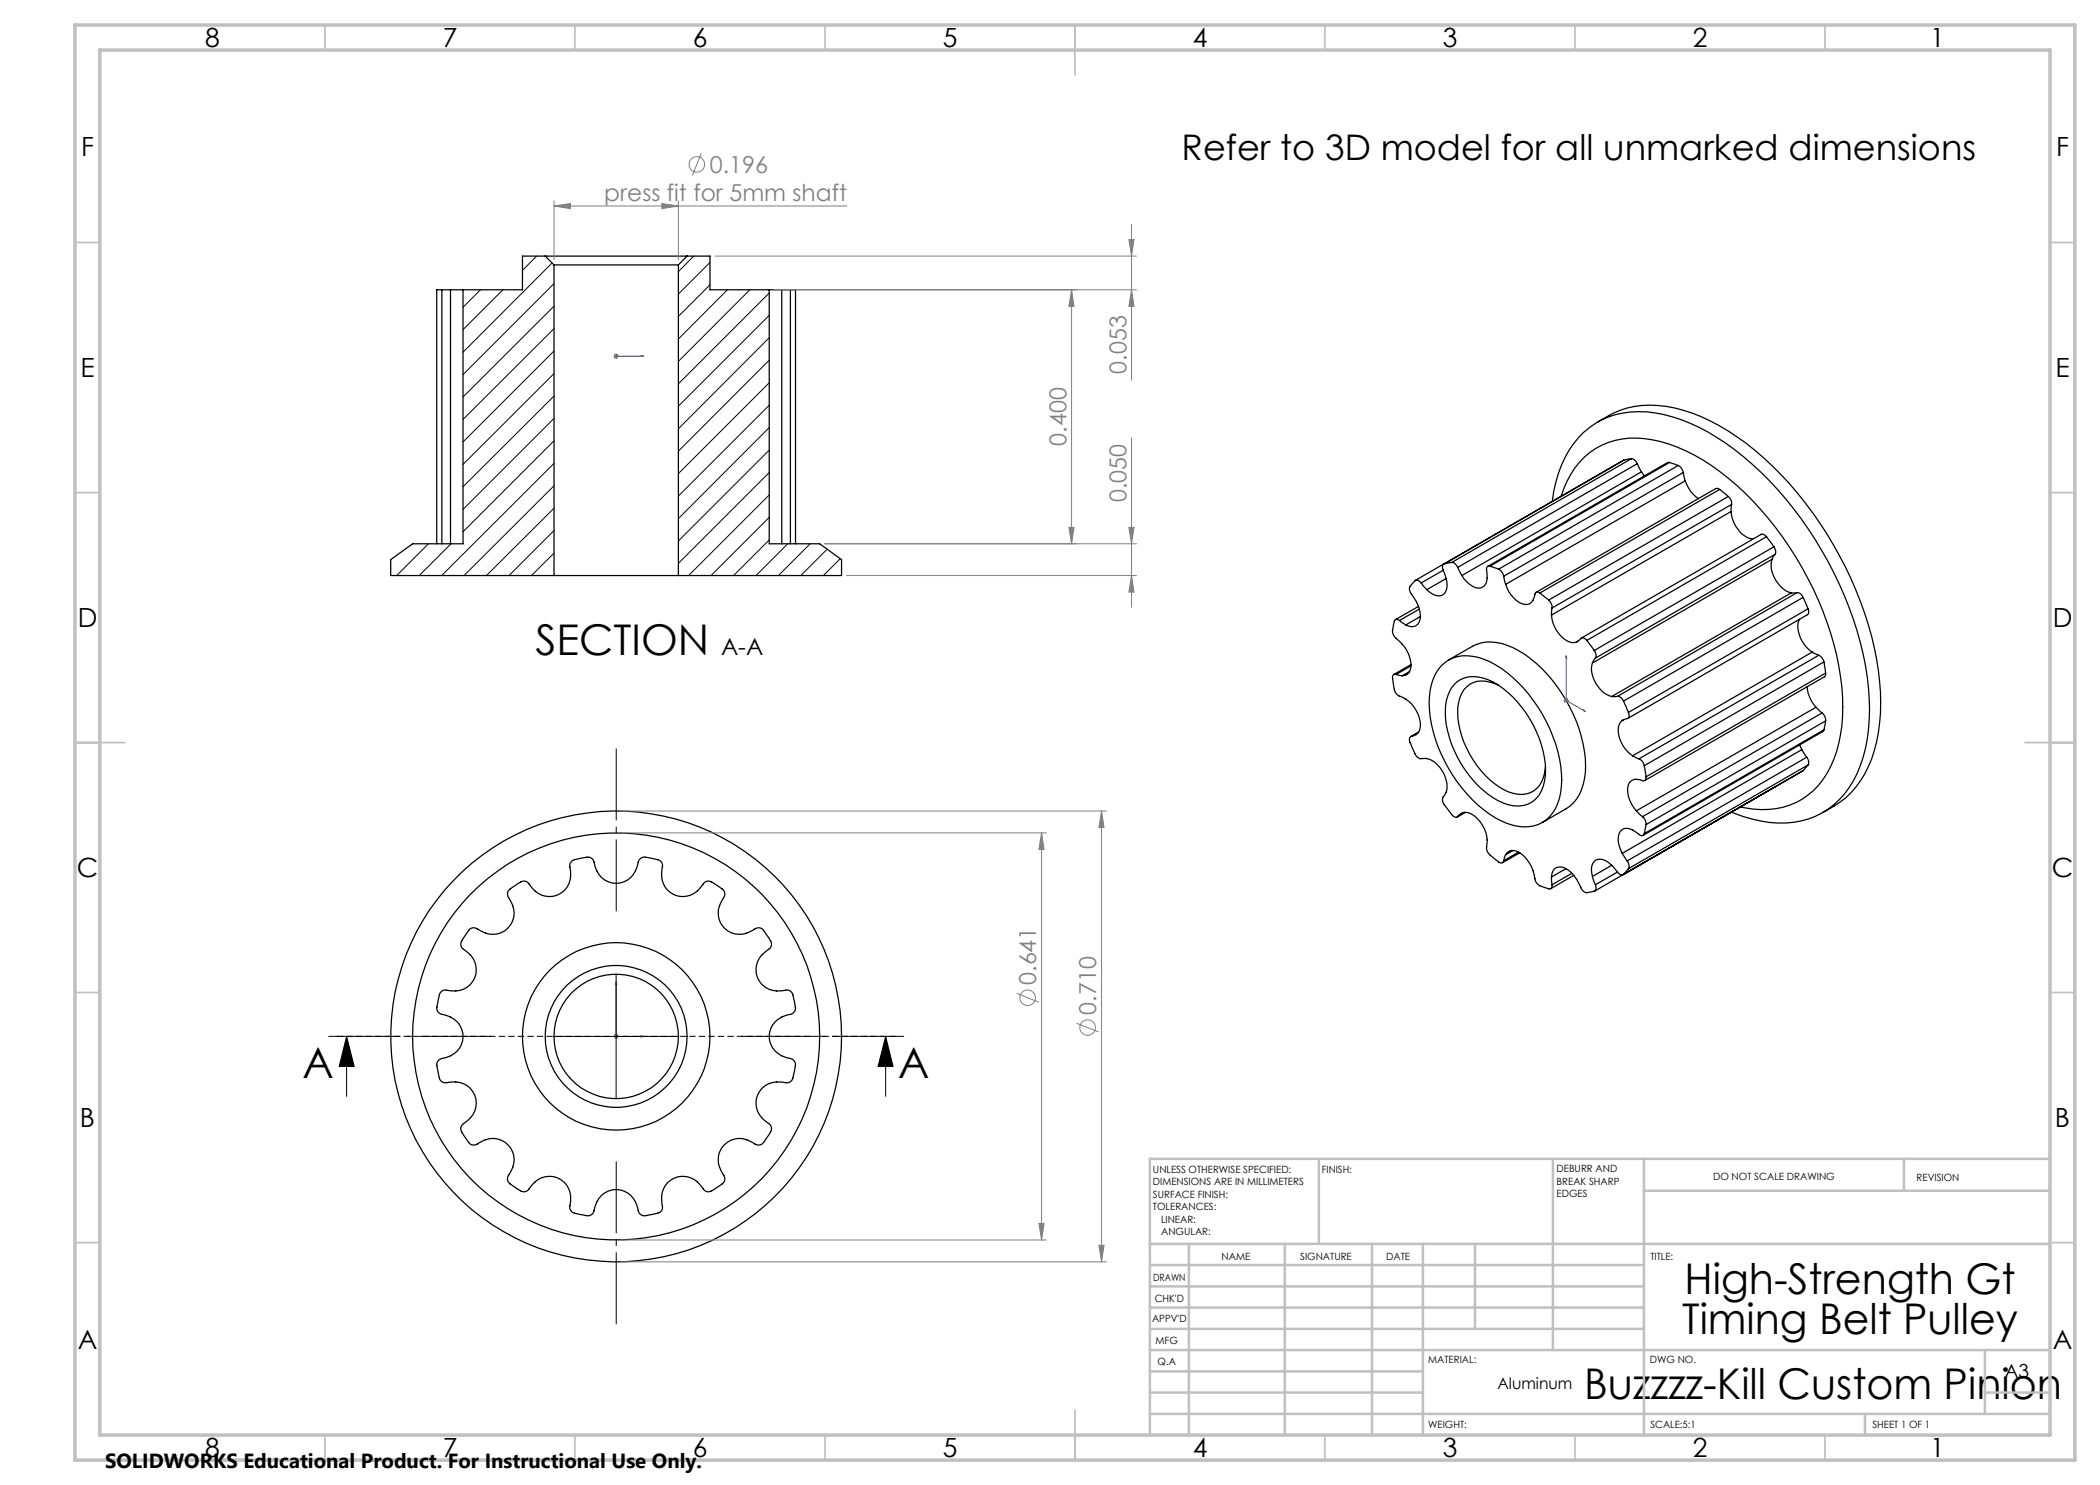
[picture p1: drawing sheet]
<svg xmlns="http://www.w3.org/2000/svg" width="420mm" height="297mm" viewBox="0 0 420 297" stroke-linecap="round" stroke-linejoin="round" font-family="sans-serif">
<g fill="none" stroke="#000" stroke-width=".25">
<path d="M88.4 58h1.7M88.4 58h-1.1v50.8M88.4 58v50.8M90.1 58h2.5M90.1 58v50.8M92.6 58v50.8h-10.1l-4.4 3.1v3.2h32.7M109 51.2h28.4M109 51.2h-4.5v6.8h-11.9M109 51.2l1.8 1.8M110.8 53h24.9M110.8 53v62.1M135.7 53v62.1"/>
<path d="M137.4 51.2h4.6v6.8h11.8M137.4 51.2l-1.7 1.8M153.8 58h2.6M153.8 58v50.8h10.1l4.4 3.1v3.2h-32.6M156.4 58h1.7M156.4 58v50.8M158.1 58h1v50.8M158.1 58v50.8M312.2 99.3a15.4 15.4 0 0 1 12.2-11.5 23.4 23.4 0 0 1 14.5 3.2 56.3 56.3 0 0 1 20.3 20.5 62 62 0 0 1 9.3 27.9 26.2 26.2 0 0 1-3.9 16.6 14.8 14.8 0 0 1-15.6 5.6l-.9-.2M319.5 84.4a18.6 18.6 0 0 1 10.4-3.4 31.3 31.3 0 0 1 17.5 6.4 70.2 70.2 0 0 1 22.8 28.3 60.2 60.2 0 0 1 5.9 26.9 26.1 26.1 0 0 1-4.9 14.8 17.5 17.5 0 0 1-6.6 5.1M324.8 92l-36.1 20.8M324.8 92l-.1 .1"/>
<path d="M326.2 91.8a1.38 1.38 0 0 1 1.2 .9M326.2 91.8l-1.4 .2M326.2 91.8l-35.9 20.7M327.4 92.7l.9 1.7M327.4 92.7l-35.9 20.8M328.3 94.4l.6 .8M328.3 94.4l-35.9 20.7M333.9 92.5l1.7 .6M333.9 92.5h-.4l-35.9 20.8M333.9 92.5l-35.9 20.7M335.6 93.1a1.9 1.9 0 0 1 1.1 1.4M335.6 93.1l-35.9 20.7"/>
<path d="M336.7 94.5l.3 1.7M336.7 94.5l-36 20.7M337 96.2a6.6 6.6 0 0 0 2.7 3.5M337 96.2l-35.9 20.7M343.9 97.9l1.8 1.4M343.9 97.9l-.3-.2h-.5l-35.9 20.8M343.9 97.9l-35.9 20.7M345.7 99.3a1.71 1.71 0 0 1 .6 1.6M345.7 99.3l-36 20.7M110.8 115.1h24.9M284.2 116.6a.91 .91 0 0 0-.9-.6 .91 .91 0 0 0-.8 .7 1.43 1.43 0 0 0-.1 2.3l.3 .4a7.1 7.1 0 0 1 1.3 4.5 1.75 1.75 0 0 1-2.8 1.1M284.2 116.6l1.2 1.3"/>
<path d="M288.6 114l.6 1.7M288.6 114l-4.4 2.6M288.7 112.8l-5.6 3.3M289.2 115.7a2.88 2.88 0 0 1-.7 3.3 2.82 2.82 0 0 1-3.1-1.1M289.2 115.7l-3.8 2.2M290.3 112.5l-.7 .1a.92 .92 0 0 0-1.1 .8l.1 .6M290.3 112.5a1.38 1.38 0 0 1 1.2 1M291.5 113.5l.9 1.6M298 113.2a.64 .64 0 0 0-.7 .3 .64 .64 0 0 0 .1 .8v.3a3.8 3.8 0 0 1-.5 2.6 2.17 2.17 0 0 1-3-.4l-1.1-1-.4-.7M298 113.2l1.7 .6M299.7 113.8a2.16 2.16 0 0 1 1 1.4M300.7 115.2l.4 1.7"/>
<path d="M301.1 116.9a5.8 5.8 0 0 0 3.9 4 1.97 1.97 0 0 0 1.9-1.7 .61 .61 0 0 1 .3-.7 .61 .61 0 0 1 .8 .1M308 118.6l1.7 1.4M310.4 100.3a22.5 22.5 0 0 1 6.3-13.8 16.5 16.5 0 0 1 14.3-3.9 37.1 37.1 0 0 1 17.7 8.8 73.7 73.7 0 0 1 24.8 44 35.5 35.5 0 0 1-2.1 19.3 16.3 16.3 0 0 1-17.5 9.8 30.3 30.3 0 0 1-7.6-2.1M346.2 102.3a6.1 6.1 0 0 0 4.1 5.5h.3M346.2 102.3l-35.9 20.7M346.3 100.9l-.1 1.4M346.3 100.9l-35.9 20.7M353.3 107.3l1.5 2.1M353.3 107.3l-.5-.4-.5-.1-36 20.8M353.3 107.3l-35.9 20.8M354.4 111.9a5.9 5.9 0 0 0 3.9 6.7M354.4 111.9l-35.9 20.7"/>
<path d="M354.8 109.4a1.35 1.35 0 0 1 .2 1.5M354.8 109.4l-36 20.7M355 110.9l-.6 1M355 110.9l-35.9 20.7M358.3 118.6l-36 20.7M359.4 118.5a1.36 1.36 0 0 1 1.2 1M359.4 118.5l-1.1 .1M359.4 118.5l-35.9 20.8M360.6 119.5l1 2.3M360.6 119.5l-35.9 20.7M279.2 134.9a.54 .54 0 0 0-.6 .1 .54 .54 0 0 0-.1 .6l.2 1.4a2.41 2.41 0 0 0 2 2.6 6.5 6.5 0 0 1 3.3 6 2 2 0 0 1-1.7 1.7M279.2 134.9l1.2 .2"/>
<path d="M279.9 124.1a.66 .66 0 0 0-.8-.1 .66 .66 0 0 0-.3 .7l-.1 .3a2.51 2.51 0 0 0 1.1 3.2 6.6 6.6 0 0 1 2.4 5.4 1.63 1.63 0 0 1-1.8 1.5M279.9 124.1l1.3 .9M281.9 134.3l-1.5 .8M282.2 132.9l-3.4 2M282.2 133.2l-3 1.7M283.7 121.3l-4.6 2.6M283.9 121.8l-4 2.3M284.1 123.3l-2.9 1.7M288.2 133.2a7.2 7.2 0 0 1 7.5-1.7 22.7 22.7 0 0 1 11.9 10 26.8 26.8 0 0 1 4.7 15.7 8.4 8.4 0 0 1-4.7 7.7 10 10 0 0 1-8.5-1.3 29.3 29.3 0 0 1-13.3-23 11.1 11.1 0 0 1 2.4-7.4zM289.7 132l4.8-2.7a8.9 8.9 0 0 1 8.2 .3 28 28 0 0 1 12.6 14.9 22.4 22.4 0 0 1 1.6 11.2 8.2 8.2 0 0 1-3.7 6l-4.7 2.8M290.9 136.9a5.8 5.8 0 0 1 6.7-1 21 21 0 0 1 10.7 13.1 13.1 13.1 0 0 1 0 9.1 5.2 5.2 0 0 1-6.7 2.8 18.2 18.2 0 0 1-9.4-8.2 19.2 19.2 0 0 1-3-12.4 7.1 7.1 0 0 1 1.7-3.4zM299.7 137.1a6.1 6.1 0 0 0-5.8-.2 7 7 0 0 0-2.3 6.7 19.5 19.5 0 0 0 9.2 14.4 6 6 0 0 0 5.9 .2 6.1 6.1 0 0 0 2.4-4.9"/>
<path d="M309.7 120a2.08 2.08 0 0 1 .7 1.6M310.3 123a6.1 6.1 0 0 0 4.1 5.5l.9-.1M310.4 121.6l-.1 1.4M315.6 128.2l-.3 .2M317.4 128.1a.85 .85 0 0 0-.8-.6 .85 .85 0 0 0-.8 .6l-.5 .3M317.4 128.1l1.4 2M318.5 132.6a5.8 5.8 0 0 0 2.1 5.9l1.7 .8M318.8 130.1a1.47 1.47 0 0 1 .3 1.5M319.1 131.6l-.6 1M323.5 139.3h-1.2M323.5 139.3a1.36 1.36 0 0 1 1.2 .9M359.9 123.9a5.2 5.2 0 0 0 1.5 5.6l1 .9"/>
<path d="M361.4 137.4a7.1 7.1 0 0 0 1.8 4.1M361.6 121.8l.1 .8-.2 .3-35.9 20.8M361.6 121.8l-35.9 20.7M362.4 130.4l1.3 .7M362.4 130.4l-35.9 20.8M363.7 131.1a1.83 1.83 0 0 1 1.1 1.3M363.7 131.1l-35.9 20.7M364.8 132.4l.3 2.2M364.8 132.4l-35.9 20.7M365.1 134.6v.4l-.2 .4-35.9 20.7M365.1 134.6l-35.9 20.8M282.3 147.3a.8 .8 0 0 0-.3 1.2l.6 1.4a2.89 2.89 0 0 0 1.3 1.8h.6a3.4 3.4 0 0 1 3.1 1.4 5.2 5.2 0 0 1 1.4 5.7l-.1 .3a1.42 1.42 0 0 0 .1 2.1l.8 1a2.04 2.04 0 0 0 1.5 1.2l.2-.1"/>
<path d="M283.7 146.5l-1.4 .8M283.7 146.4l-1.5 .9M324.4 144.1a3 3 0 0 0-.5 3.4 6.7 6.7 0 0 0 2.6 3.7M324.7 140.2l1 2.3M324.7 144l-.3 .1M325.7 142.5a.8 .8 0 0 1 .1 .9 .8 .8 0 0 1-.8 .4l-.6 .3M326.5 151.2l1.3 .6M327.8 151.8a1.91 1.91 0 0 1 1.1 1.3M328.9 153.1l.3 2.3M329.2 155.4a.63 .63 0 0 1-.2 .7 .63 .63 0 0 1-.8-.1 2.2 2.2 0 0 0-2.2 .4 4.8 4.8 0 0 0 .8 5.2l.5 .6M354.9 157.4h.1M359.9 149l.5 .9"/>
<path d="M360.4 149.9l1 1.5M360.4 149.9l-36 20.8M360.6 154.1l-36 20.8M360.6 154.1l-41.6 24.1M361.4 151.4a1.34 1.34 0 0 1 .2 1.6M361.4 151.4l-36 20.8M361.6 153l-1 1.1M361.6 153l-35.9 20.7M363.2 141.5l1.2 1.1M363.2 141.5l-35.9 20.7M364.4 142.6a1.86 1.86 0 0 1 .7 1.6M364.4 142.6l-35.9 20.7"/>
<path d="M364.8 146l-.3 .3-35.9 20.8M364.8 146l-35.9 20.7M365.1 144.2l-.3 1.8M365.1 144.2l-35.9 20.7M291.5 163.3l.2-.2a2.07 2.07 0 0 1 2.8-.2 6.8 6.8 0 0 1 2.8 6.9 4.4 4.4 0 0 0 2.2 2.4 .66 .66 0 0 0 .7 .4 .66 .66 0 0 0 .5-.4M292.9 162.5l-1.4 .8M293 162.5l-1.6 .9M301.1 171a1.77 1.77 0 0 1 2.7-.5 7.8 7.8 0 0 1 3.2 5.5 2.49 2.49 0 0 0 2.3 1.6 .65 .65 0 0 0 .8 .1 .65 .65 0 0 0 .3-.8M301.1 171l-.4 1.2M302.6 170.1l-1.5 .9M303.7 170.4l-3 1.8M304 170.6l-3.5 1.9"/>
<path d="M310.3 175.4a1.8 1.8 0 0 1 .9-1.9 1.8 1.8 0 0 1 2.1 .3 9.3 9.3 0 0 1 3 3.9 1.41 1.41 0 0 0 2 .7 .86 .86 0 0 0 .9-.5 .86 .86 0 0 0-.1-1M310.3 175.4l.1 1.5M313.2 173.7l-2.9 1.7M314.4 174.7l-4 2.2M314.7 175.1l-4.5 2.6M318.5 175.3l.6 1.6M322.3 173.1l1.2 1.3M322.3 173.1a2.82 2.82 0 0 0-3.1-1.1 2.81 2.81 0 0 0-.7 3.3M322.3 173.1l-3.8 2.2M323.5 174.4l-4.4 2.5M324.4 170.7l1 1.5M325.4 172.2a1.52 1.52 0 0 1 .3 1.5"/>
<path d="M325.7 173.7l-.5 .6a.95 .95 0 0 1-1.2 .6l-.5-.5M327.3 162.2l1.2 1.1M328.5 163.3a1.86 1.86 0 0 1 .7 1.6M328.9 166.7a.58 .58 0 0 1-.5 .5 .58 .58 0 0 1-.6-.3l-.5-.4a3.7 3.7 0 0 0-2.4-.8 2.19 2.19 0 0 0-1.2 2.7l.7 2.3M329.2 164.9l-.3 1.8M93.9 185.9a1.42 1.42 0 0 1 1.9 .1 4.4 4.4 0 0 0 5.8-.4 4.4 4.4 0 0 0 .4-5.7 1.49 1.49 0 0 1 .5-2.5l.5-.3a2.58 2.58 0 0 1 2.3-.8l.6 .7a4.4 4.4 0 0 0 5.3 2.1 4.4 4.4 0 0 0 2.9-4.8 1.79 1.79 0 0 1 .6-2.3l1.8-.4a1.77 1.77 0 0 1 2.1 .4l.3 .9a4.4 4.4 0 0 0 4.3 3.8 4.4 4.4 0 0 0 4.4-3.8 1.45 1.45 0 0 1 2.1-1.3l.6 .1a2.58 2.58 0 0 1 2.1 1v.9a4.4 4.4 0 0 0 2.5 5.4 4.4 4.4 0 0 0 5.6-2 1.4 1.4 0 0 1 2.4-.3l.5 .4a2.44 2.44 0 0 1 1.6 1.8l-.4 .8a4.4 4.4 0 0 0-.2 5.2 4.4 4.4 0 0 0 5 1.7l1.2-.6a1.45 1.45 0 0 1 2.5 .6l.3 .5a2.58 2.58 0 0 1 .8 2.2l-.7 .7a4.3 4.3 0 0 0-2.1 5.2 4.3 4.3 0 0 0 4.8 3l.5-.1a1.44 1.44 0 0 1 2 1.5l.2 .6a2.52 2.52 0 0 1-.2 2.3l-.8 .4a4.4 4.4 0 0 0-4 4 4.4 4.4 0 0 0 3.3 4.6 1.85 1.85 0 0 1 1.9 1.4l-.3 1.8a1.76 1.76 0 0 1-1.2 1.8h-.9a4.4 4.4 0 0 0-5.2 2.5 4.4 4.4 0 0 0 1.9 5.4 1.47 1.47 0 0 1 .4 2.5l-.4 .6a2.44 2.44 0 0 1-1.7 1.5l-.9-.3a4.4 4.4 0 0 0-5.4-.1 4.4 4.4 0 0 0-1.3 5.3l.4 .8a1.45 1.45 0 0 1-.6 2.4l-.5 .4a2.58 2.58 0 0 1-2.2 .8l-.7-.7a4.3 4.3 0 0 0-5.2-2.1 4.3 4.3 0 0 0-2.9 4.8v.4a1.44 1.44 0 0 1-1.5 2.1l-.6 .1a2.52 2.52 0 0 1-2.3-.1l-.4-.9a4.4 4.4 0 0 0-3.8-3.9 4.4 4.4 0 0 0-4.6 2.8l-.2 .5a1.85 1.85 0 0 1-1.4 1.9l-1.8-.4a1.76 1.76 0 0 1-1.8-1.2l.1-.9a4.4 4.4 0 0 0-2.6-5.1 4.4 4.4 0 0 0-5.4 1.8 1.47 1.47 0 0 1-2.5 .4l-.6-.3a2.44 2.44 0 0 1-1.5-1.8l.3-.8a4.4 4.4 0 0 0 .2-5.5 4.4 4.4 0 0 0-5.3-1.3l-.5 .2a2.53 2.53 0 0 1-1.9 .6l-.6-.4-.8-1.3a1.67 1.67 0 0 1-.4-2.3l.4-.3a4.3 4.3 0 0 0 2.1-5.2 4.3 4.3 0 0 0-4.8-3l-.4 .1a1.46 1.46 0 0 1-2.1-1.5l-.1-.6a2.6 2.6 0 0 1 .1-2.4l.9-.3a4.4 4.4 0 0 0 3.9-3.8 4.4 4.4 0 0 0-2.8-4.7l-.4-.1a2.37 2.37 0 0 1-1.8-1l-.2-.4 .4-1.8a1.84 1.84 0 0 1 1.2-1.9l.9 .1a4.4 4.4 0 0 0 5.1-2.5 4.4 4.4 0 0 0-1.8-5.5 1.47 1.47 0 0 1-.4-2.5z"/>
<circle cx="123.2" cy="207.3" r="14.2"/>
<circle cx="123.2" cy="207.3" r="12.5"/>
<circle cx="123.2" cy="207.3" r="45.1"/>
<circle cx="123.2" cy="207.3" r="18.8"/>
<circle cx="123.2" cy="207.3" r="40.7"/>
</g>
<g fill="none" stroke="#000" stroke-width=".2">
<path d="M96.1 58l-3.5 3.5M100.6 58l-8 7.9M107.3 51.2l-2.8 2.9M110.4 52.6l-17.8 17.8M110.8 56.7l-18.2 18.2M138.7 51.2l-3 3.1M142 57l-6.3 6.3M142 52.5l-6.3 6.3M145.5 58l-9.8 9.8M150 58l-14.3 14.3M153.8 58.6l-18.1 18.2M110.8 61.2l-18.2 18.2"/>
<path d="M110.8 65.7l-18.2 18.2M110.8 70.2l-18.2 18.2M110.8 74.7l-18.2 18.2M110.8 79.2l-18.2 18.2M153.8 63.1l-18.1 18.1M153.8 67.6l-18.1 18.2M153.8 72l-18.1 18.2M153.8 76.5l-18.1 18.2M110.8 83.7l-18.2 18.2M110.8 88.2l-18.2 18.2M110.8 92.7l-22.5 22.4M110.8 97.2l-18 17.9"/>
<path d="M153.8 81l-18.1 18.2M153.8 85.5l-18.1 18.2M153.8 90l-18.1 18.2M153.8 94.5l-18.1 18.2M153.8 99l-16.1 16.1M85.7 108.8l-6.4 6.3M90.2 108.8l-6.3 6.3M110.8 115.1h.1M110.8 101.6l-13.5 13.5M110.8 106.1l-9 9M110.8 110.6l-4.5 4.5M153.8 103.5l-11.6 11.6"/>
<path d="M153.8 108l-7.1 7.1M157.6 108.8l-6.4 6.3M162 108.8l-6.3 6.3M165.4 109.9l-5.2 5.2M168 111.8l-3.3 3.3M123.2 194.8v25M69.3 207.3l1.5 6h-3zM69.3 207.3v12M110.7 207.3h25M177.1 207.3l1.5 6h-3zM177.1 207.3v12"/>
</g>
<g fill="none" stroke="#808080" stroke-width=".2">
<path d="M140.3 30.7l-1.8 4.4M110.8 41.2l3.3-.5v1zM110.8 40.2v11.8M110.8 41.2h58.6M132.4 40.7l3.3 .5-3.3 .5zM135.7 40.2v11.8M143 51.2h84.3M154.8 58h72.5M214.3 58v50.8M214.3 58l.5 3.3h-1zM225.8 47.9h1l-.5 3.3zM226.3 44.9v31.1"/>
<path d="M226.3 58l.5 3.3h-1zM122.7 71.3h1M122.9 70.9l.7 .7M123.2 70.7v1.1M123.6 70.9l-.7 .7M226.3 87.6v33.9M169.3 115.1h58M213.8 105.5h1l-.5 3.3zM225.8 105.5h1l-.5 3.3zM226.3 115.1l.5 3.3h-1zM227.3 108.8h-62.4M312.9 139.7l.7 .7"/>
<path d="M313.2 139.6v1M313.6 139.7l-.7 .7M312.7 140.1h1M124.2 162.2h97.1M124.2 166.6h85.1M208.3 166.6l.5 3.3h-1zM208.3 166.6v81.4M220.3 162.2l.5 3.3h-1zM220.3 162.2v90.2M203.3 198.6l4.5 1.8M122.7 207.3h1M122.9 206.9l.7 .7"/>
<path d="M123.2 206.8v1M123.6 206.9l-.7 .7M215.3 204.6l4.4 1.8M124.2 252.4h97.1M124.2 248h85.1M207.8 244.7h1l-.5 3.3zM219.8 249.1h1l-.5 3.3z"/>
<circle cx="139.4" cy="32.9" r="1.56"/>
<circle cx="205.5" cy="199.6" r="1.55"/>
<circle cx="217.5" cy="205.5" r="1.55"/>
</g>
<g fill="none" stroke="#00f" stroke-width=".2">
<path d="M123.1 71.3h.3zM123.2 71.3h.1M123.2 71.3h5.5M128.7 71.3h-.5h.5M313.2 131.1v9M313.2 131.1l.1 .5-.1-.1zM313.2 139.7l.1 .1zM313.2 140.1l3.9 2.2M313.2 140.1l.2 .1M313.4 140.2h.1M316.7 142l.4 .3-.4-.1zM123.2 196.3v11h5.5"/>
<path d="M123.2 196.3l.2 .5h-.3zM123.2 206.8l.1 .2zM123.3 207.3h.1zM128.2 207.1l.5 .2-.5 .1z"/>
</g>
<path d="M179.1 207.3h-111.7" fill="none" stroke="#000" stroke-width=".2" stroke-dasharray="1.3 .6" stroke-linecap="butt"/>
<path d="M123.2 182.3v-32.6M98.2 207.3h-32.5M148.2 207.3h32.6M123.2 232.3v32.5" fill="none" stroke="#000" stroke-width=".2" stroke-dasharray="15.2 1.3 1.3 1.3" stroke-dashoffset=".9" stroke-linecap="butt"/>
<g fill="none" stroke="#c0c0c0" stroke-width=".35">
<path d="M65 5v5M115 5v5M165 5v5M215 5v10M265 5v5M315 5v5M365 5v5M15 48.5h5M410 48.5h5M15 98.5h5M410 98.5h5M15 148.5h10"/>
<path d="M405 148.5h10M15 198.5h5M410 198.5h5M15 248.5h5M410 248.5h5M65 287v5M115 287v5M165 287v5M215 282v10M265 287v5M315 287v5M365 287v5"/>
</g>
<g fill="none" stroke="#c0c0c0" stroke-width=".5">
<path d="M263.8 231.8v17M310.6 231.8v38.2M328.8 231.8v55.2M328.8 238.2h81.2M380.8 231.8v6.4M410 231.8h-180v55.2M230 248.8h180M230 257.3h98.8M230 253h98.8M237.8 248.8v38.2M257 248.8v38.2M274.4 248.8v38.2"/>
<path d="M284.6 248.8v38.2M295 248.8v17M230 265.8h98.8M230 261.5h98.8M230 278.5h54.6M230 274.3h54.6M230 270h180M397 278.5h13M397 270v12.8M230 282.8h180M373 282.8v4.2"/>
</g>
<path d="M15 5h400v287h-400zM20 10h390v277h-390z" fill="none" stroke="#c0c0c0" stroke-width=".7"/>
<path d="M177.1 207.3l1.5 6h-3zM69.3 207.3l1.5 6h-3z" fill="#000"/>
<g fill="#00f">
<path d="M128.2 207.1l.5 .2-.5 .1zM123.2 196.3l.2 .5h-.3z"/>
<path d="M123.3 207.3h.1zM123.2 206.8l.1 .2zM316.7 142l.4 .3-.4-.1zM313.2 131.1l.1 .5-.1-.1zM313.2 139.7l.1 .1zM128.2 71.3h.5zM123.1 71.3h.3zM128.2 71.3h.5zM123.1 71.3h.3z"/>
</g>
<g fill="#808080">
<path d="M110.8 41.2l3.3-.5v1zM132.4 40.7l3.3 .5-3.3 .5z"/>
<path d="M220.3 162.2l.5 3.3h-1zM219.8 249.1h1l-.5 3.3zM208.3 166.6l.5 3.3h-1zM207.8 244.7h1l-.5 3.3zM225.8 105.5h1l-.5 3.3zM226.3 115.1l.5 3.3h-1z"/>
<path d="M225.8 47.9h1l-.5 3.3zM226.3 58l.5 3.3h-1zM214.3 58l.5 3.3h-1zM213.8 105.5h1l-.5 3.3z"/>
</g>
<g font-size="8.5">
<text x="107.1" y="131">SECTION</text>
<text x="60.5" y="215.5">A</text>
<text x="179.7" y="215.5">A</text>
<text x="336.9" y="258.8">High-Strength Gt</text>
<text x="336.4" y="266.9">Timing Belt Pulley</text>
<text x="316.8" y="279.7">Buzzzz-Kill Custom Pinion</text>
</g>
<text font-size="7.1" x="236.3" y="32">Refer to 3D model for all unmarked dimensions</text>
<g font-size="5.3">
<text x="41" y="9.5">8</text>
<text x="88.5" y="9.5">7</text>
<text x="138.5" y="9.5">6</text>
<text x="188.5" y="9.5">5</text>
<text x="238.5" y="9.5">4</text>
<text x="288.5" y="9.5">3</text>
<text x="338.5" y="9.5">2</text>
<text x="386" y="9.5">1</text>
<text x="16.2" y="31.2">F</text>
<text x="411.2" y="31.2">F</text>
<text x="16.1" y="75.5">E</text>
<text x="411.1" y="75.5">E</text>
<text x="15.5" y="125.5">D</text>
<text x="410.5" y="125.5">D</text>
<text x="15.4" y="175.5">C</text>
<text x="410.4" y="175.5">C</text>
<text x="16" y="225.5">B</text>
<text x="411" y="225.5">B</text>
<text x="15.5" y="269.7">A</text>
<text x="410.5" y="269.7">A</text>
<text x="41" y="291.5">8</text>
<text x="88.5" y="291.5">7</text>
<text x="138.5" y="291.5">6</text>
<text x="188.5" y="291.5">5</text>
<text x="238.5" y="291.5">4</text>
<text x="288.5" y="291.5">3</text>
<text x="338.5" y="291.5">2</text>
<text x="386" y="291.5">1</text>
</g>
<g font-size="4.7" fill="#808080">
<text x="142" y="34.6">0.196</text>
<text x="120.9" y="40.2">press fit for 5mm shaft</text>
<text x="225.3" y="74.7" transform="rotate(-90 225.3 74.7)">0.053</text>
<text x="213.3" y="89.1" transform="rotate(-90 213.3 89.1)">0.400</text>
<text x="225.3" y="100.5" transform="rotate(-90 225.3 100.5)">0.050</text>
<text x="207.3" y="197" transform="rotate(-90 207.3 197)">0.641</text>
<text x="219.3" y="202.9" transform="rotate(-90 219.3 202.9)">0.710</text>
</g>
<text font-size="4.7" x="144.2" y="131">A-A</text>
<text font-size="4.1" x="21" y="293.7">SOLIDWORKS Educational Product. For Instructional Use Only.</text>
<text font-size="3.9" x="400.9" y="275.5">A3</text>
<text font-size="3.2" x="299.5" y="277.9">Aluminum</text>
<g font-size="2">
<text x="230.6" y="234.6">UNLESS OTHERWISE SPECIFIED:</text>
<text x="230.6" y="237.1">DIMENSIONS ARE IN MILLIMETERS</text>
<text x="230.6" y="239.6">SURFACE FINISH:</text>
<text x="264.4" y="234.6">FINISH:</text>
<text x="311.3" y="234.5">DEBURR AND</text>
<text x="311.3" y="237">BREAK SHARP</text>
<text x="311.3" y="239.5">EDGES</text>
<text x="342.6" y="236">DO NOT SCALE DRAWING</text>
<text x="383.3" y="236.2">REVISION</text>
<text x="230.6" y="242.1">TOLERANCES:</text>
<text x="232.2" y="244.6">LINEAR:</text>
<text x="232.2" y="247.1">ANGULAR:</text>
<text x="244.3" y="252">NAME</text>
<text x="260" y="251.9">SIGNATURE</text>
<text x="277.2" y="251.9">DATE</text>
<text x="330.1" y="251.9">TITLE:</text>
<text x="230.6" y="256.1">DRAWN</text>
<text x="230.9" y="260.3">CHK'D</text>
<text x="230.4" y="264.4">APPV'D</text>
<text x="231.1" y="268.8">MFG</text>
<text x="231.5" y="273">Q.A</text>
<text x="285.6" y="272.5">MATERIAL:</text>
<text x="330" y="272.5">DWG NO.</text>
<text x="285.6" y="285.5">WEIGHT:</text>
<text x="330.1" y="285.6">SCALE:5:1</text>
<text x="374.5" y="285.6">SHEET 1 OF 1</text>
</g>
</svg>
